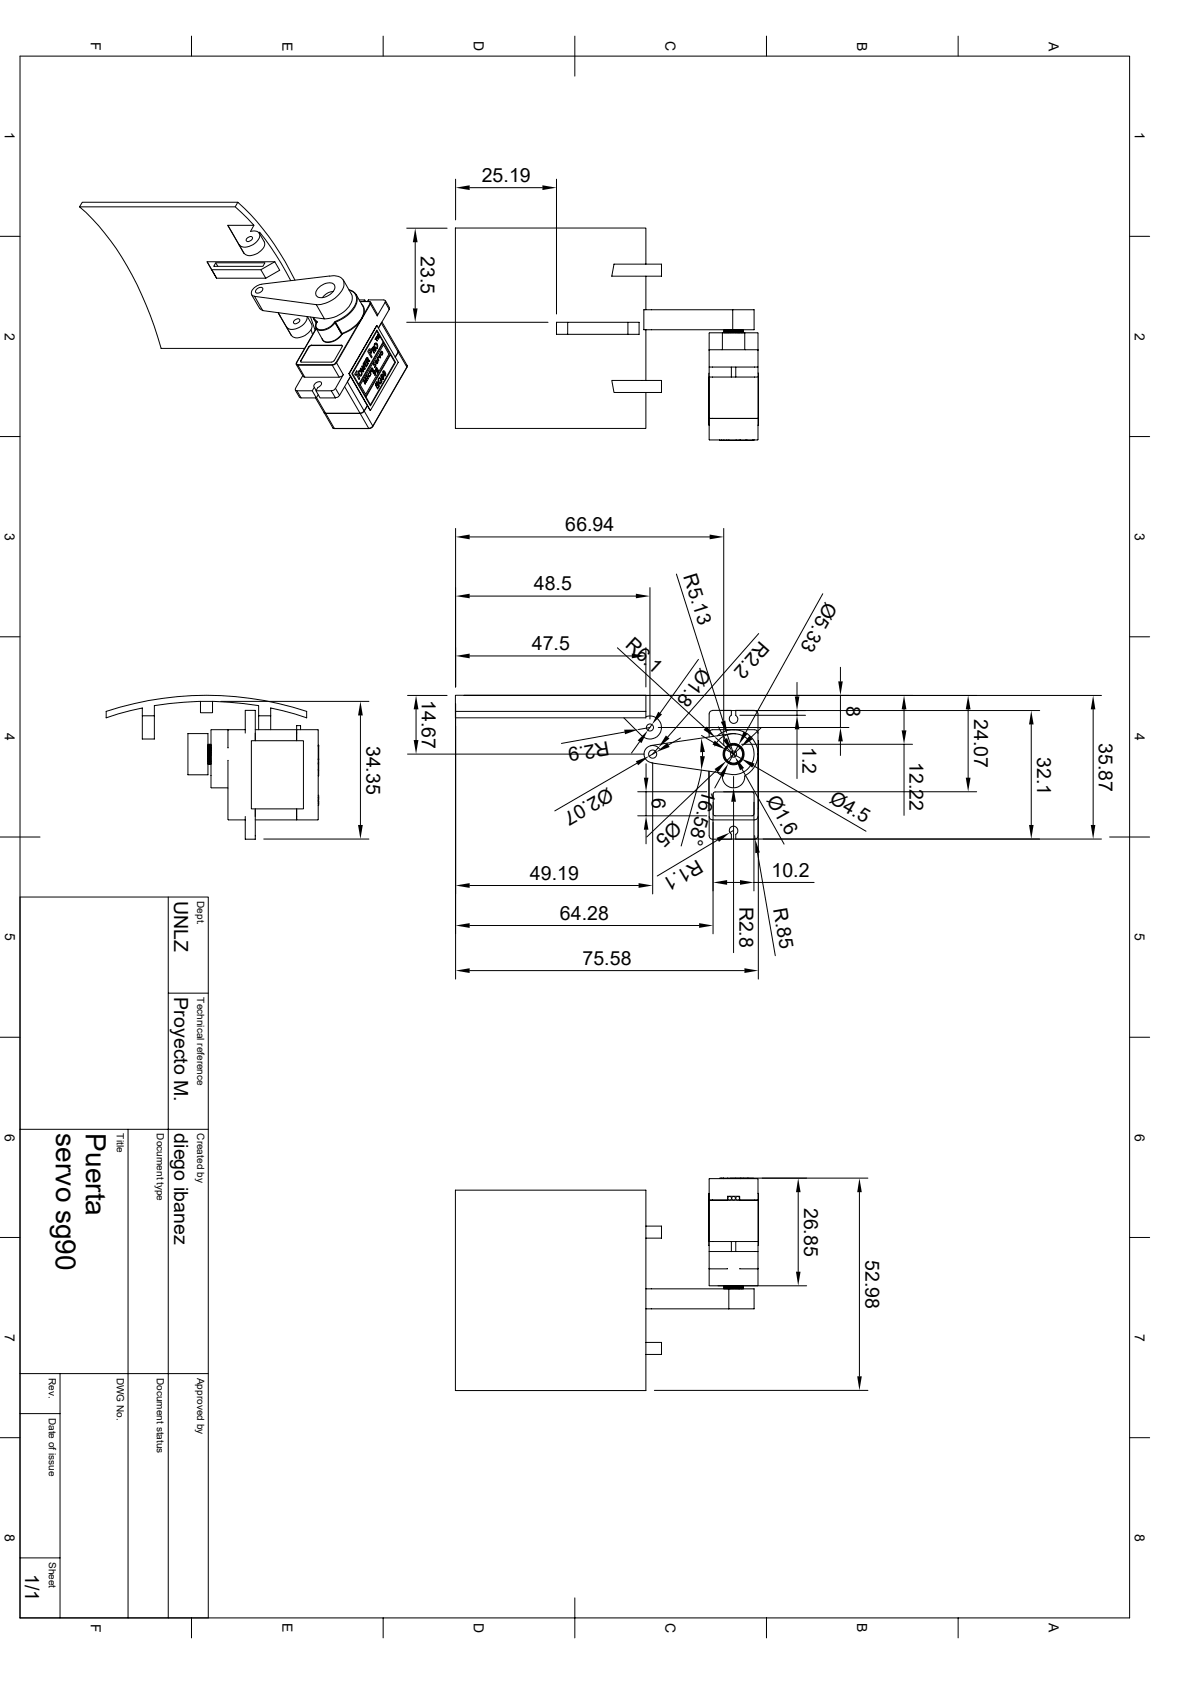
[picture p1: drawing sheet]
<svg xmlns="http://www.w3.org/2000/svg" width="297mm" height="420mm" viewBox="0 0 297 420" stroke-linecap="round" stroke-linejoin="round" font-family="sans-serif">
<g fill="none" stroke="#000" stroke-width=".25">
<path d="M5 14h276.9v390h-276.9zM47.8 9v5M95.6 9v5M143.5 9v10M191.3 9v5M239.1 9v5M0 59h5M19.9 51.6l.6-1.1h38.9l-.7 1.1M19.9 51.6h38.8l4.7 4.7h-6.5l1 1.7M19.9 51.6a63.6 63.6 0 0 1 16.5 24.5 88 88 0 0 1 3.8 10.9h35.8M56.9 56.3l4 7-1.2-2.2a2.29 2.29 0 0 0 3 .2 3.1 3.1 0 0 0 2.1-2.9l-.6-.6-.8-.1-.9 .1 .9-1.5M59.4 50.5a62.3 62.3 0 0 1 14.2 19.4"/>
<path d="M61.8 59.4l.7-.3h.4a.83 .83 0 0 1-.1 .9 .83 .83 0 0 1-.8 .3l-.4-.1-.2-.2zM64.7 58.2l.1-.2 2.8 3.7 2.5 4 2.5 4.4M64.7 58.3l1.3 2.1a2.19 2.19 0 0 1-1.3 2.5 2.73 2.73 0 0 1-3.7 .3M101.5 57h10.1M113.7 44.7v10.2M117.2 46.9h18.2M138.9 44.7v33.7M281.9 59h5M51.7 65.4l1.1 2h12.3l3.5-2M53.8 65.6l.6 .9M53.8 65.6h12.3l-.5 .9h-12.3zM54.1 69.5h12.2"/>
<path d="M62.8 73.6l2.1 3.5M63.5 74l15.5 2.1 2 3.5-15.4-2zM64.1 72.2a.92 .92 0 0 1 1.5-.1 1.22 1.22 0 0 1-1.8 .9zM64.9 77l.7 .5M65.3 71l17-2a2.8 2.8 0 0 1 3.5 1.4 4.9 4.9 0 0 1-2.7 4.4l-1.8 .9-2.3 .4M65.3 71a2.7 2.7 0 0 0-2.6 2.4 .75 .75 0 0 0 .8 .6M68.6 65.4h-16.9l2.4 4.1-1.3-2.1M68.6 65.4l1.2 2.1-3.5 2-1.2-2.1M69.4 78.1l3.3 5.7zM76.6 79a3.6 3.6 0 0 1-3.2 3.2h-1.2l-.7-.5M76.7 79l1.1 1.9a2.19 2.19 0 0 1-1.3 2.6 2.73 2.73 0 0 1-3.7 .3M77.5 79.2l1.2 3.3"/>
<path d="M78.1 79.2l.8 1.5M78.3 79.2l.8 1.1M78.3 79.7l.8 .7M79.3 72.1a3.3 3.3 0 0 1 4-1.1 1.75 1.75 0 0 1-.9 2.5 2.92 2.92 0 0 1-3.3 .5l-.3-.8zM83.2 72.8a3.6 3.6 0 0 0-2.7 1.5M85.7 69.9l2 3.5a3.5 3.5 0 0 1-1.4 4.1 8 8 0 0 1-5.3 2.1M87.1 72.3l1.1 .5 .7 .8M87.1 72.4a2.49 2.49 0 0 1 1.3 4.1 10.6 10.6 0 0 1-4.7 3.8v.1M88.9 73.6l1.8 3.1v1.7M88.9 73.6a4.1 4.1 0 0 1-1.6 4.6l-1.7 1.3-1.9 .9M89.6 74.9h1.4l-.2 .4M89.9 75.3h2.2"/>
<path d="M89.9 75.3h2.1M90.3 79.5l-.2 .2a9.8 9.8 0 0 1-4.7 3.6M90.3 75.9a2.32 2.32 0 0 1 .5 2.5h-.1M90.3 79.5h.1M90.3 79.5l-.7 1.1M90.3 79.5v.1M90.3 79.5l-.8 1.1M90.7 78.4l-.4 1.1M90.8 78.4l-.5 1.1M90.8 78.4h.1M91 78.5l-.7 1M91 74.9l.3 .4"/>
<path d="M91.7 75.3l.2-.4h3.9l.3 .2v.4M92 75.3l.4 .1-.1 .4-1.5 2.6M92.1 75.3h-.1M92.1 75.3l.4 .2M92.5 75.5l1.7 3-.1 .4M92.5 75.5v.4h-.2M94.1 78.9l2-3.4 1.1 1.8-2.8 4.6 .8-1.3 6.4 11.1M94.1 78.9l-1.6-3-8.5 14.7 1.7 3M96.2 75.1l1 1.7M97.2 76.8l-.1 .5M103.6 60.5v16.5M153.2 66h11.9v3h-12.4z"/>
<path d="M160.7 77.3h22.2v5h-22.2zM161.2 69v8.3M161.2 66v-9.1h-47.5v50.1h47.5v-9M182.9 77.3h5.3v5h-5.3M73.4 80.1a.85 .85 0 0 1 1.4-.2 .95 .95 0 0 1-.6 .8 .95 .95 0 0 1-1-.2zM73.7 97.4l1 1.7M73.8 97l-.1 .4 .4 .2M74 91l.4 .2M74 90.6h.1M74 90.6v.4l1.7 3.1h.4M74.1 90.6l-.1 .3 .4 .2M74.1 97.6h3.8l1.1 1.8h-3.9"/>
<path d="M74.1 97.6l1 1.8M74.3 91.2h8.6l1.8 3h-8.6zM74.3 91.1v.1M74.8 99.1l.3 .2M75.1 90.1l-.1 .2 .3 .1h7.5l.6-.3M75.1 90.1h.1M75.1 90.1v.2M75.6 93.8l-1.9 3.2M77.1 86.6l-2 3.5M77.6 82.3l.4 1.3M77.7 86.2l-.6 .3M77.7 86.3l-.6 .3"/>
<path d="M77.7 86.3h7.6M78.5 96.7a1.06 1.06 0 0 1 1.2-1.4l.4 .1 .1 .6-.8 .7M78.7 99.4l2.2 3.6M78.9 97.6h3.8l1 1.8h-3.8zM78.9 97.5l-.5-.8-.5 .9M78.9 82l1.6 2.8M78.9 82l-4.9 8.6M79 82l-5 8.6M79 99.3l2.3 3.9M79 80.5h.1M79.1 80.4l-.4 .8 .2 .8M79.1 80.4h.1"/>
<path d="M79.1 80.3h.1M79.1 80.5a1.22 1.22 0 0 0 0 1.5 1.22 1.22 0 0 0 1.5 .3 4.4 4.4 0 0 0 2.8-1.8M79.1 80.4v.1M79.3 96.7l-.4 .9M79.4 98.6l-.4 .8M83.5 80.4h.2M83.7 80.5l1.6 2.9zM83.7 80.3l-.1 .2a3.8 3.8 0 0 1-4.3 1.8l-.4-.3M83.7 97l-.4 .4-.6 .2M83.7 80.4l1.7 2.9M83.7 97l1.1 1.7M83.8 90.6l-.7 .5h-8.8"/>
<path d="M83.9 90.6a.91 .91 0 0 1-1 .5M84.8 98.7l2.7-4.7-.8 1.3 4.2 7.3M84.8 98.7l-.5 .4-.6 .2M85.2 86.2l.2 .1v.2M85.2 86.2l-7.5 .1M85.2 86.2l.1 .1M85.3 86.3l.1 .1M85.3 83.5a3.8 3.8 0 0 1-4.5 1.7l-.4-.7M85.4 83.5l-.1-.1a4 4 0 0 1-4.4 1.8l-.3-.4M85.4 83.3v.1M85.4 83.4v.1M85.4 86.5l-2 3.6"/>
<path d="M85.7 93.6l-.4 .4-.6 .1M85.7 93.6l-2 3.4M86 96.6l3.9 6.6M87.1 93.3l5.4 9.2-5.3-9.2M89 92.5l.2 .3-.2 .3 .8 1.3-.2 .4-.7-1.4-.2 .3-.2-.3zM89.5 80.6h.1M89.5 80.6a9.6 9.6 0 0 1-4.1 2.8M89.6 80.6l-5.7 10h.1M89.6 80.6h.1M89.6 92.6h.1M89.6 80.6l.1 .1M89.7 92.5a.66 .66 0 0 1 .6 .3 .66 .66 0 0 1 0 .7v.1a.39 .39 0 0 1-.6 .3 .39 .39 0 0 1-.2-.6z"/>
<path d="M89.7 92.7l.2-.1 .2 .2 .1 .5a.3 .3 0 0 1-.4 .4 .3 .3 0 0 1-.1-.5zM90.4 91.6l.7 .7v-.2l-.4-1.4 .3 1.3M90.4 91.6l.4 1.1-.1 .2-.8-.8 .1-.2 .6 .7M90.4 91.6h.1M90.6 92.6h.1M91 92l-.6-.7 .2 1.3M91 92h.1M91.1 90l-.1 .6 .1 .3 .3-.4-.2 .5 .2 .4 .3-.5 .1 .1-.4 .7-.6-1.1zM91.2 94.1l.5 .9v.1l-.5-.7 .3 1-.7-.4 .4 .8-.1 .2-.4-1 .1-.2 .5 .5-.2-1zM91.5 94l.1-.1 .4 .6-.1 .2zM91.5 89.4a.32 .32 0 0 1 .4 .1 .32 .32 0 0 1 0 .4l.4 .2-.2 .2-.3-.2 .1 .8-.7-1.1zM91.5 89.5l.3 .2-.2 .4-.2-.3z"/>
<path d="M91.9 89.9h.1M91.9 93.2l.2 .1-.2 .3a.21 .21 0 0 0 .2 .3 .21 .21 0 0 0 .2-.2l.1 .1a.27 .27 0 0 1-.3 .3 .27 .27 0 0 1-.2-.3zM92.1 87.2l.3-.1 .3 .5-.2 .9 .4 .6-.2 .3-.9-1.6zM92.2 87.4l.3 .4-.1 .5-.4-.6zM92.4 92.5l.1 1.1-.3-.7v-.1l.1 .1zM92.7 91.9h.3l.1 .6a.35 .35 0 0 1-.5 .2 .35 .35 0 0 1 0-.5zM92.8 92l.2 .3a.23 .23 0 0 1-.1 .4 .23 .23 0 0 1-.2-.3zM93 86.7a.31 .31 0 0 1 .4 .1 .31 .31 0 0 1 0 .4l.4 .3-.1 .2-.2-.3-.2 .1 .1 .7-.6-1zM93 86.9l.3 .1-.2 .5-.2-.4zM93.3 90.4l.1 .1-.2 .2a.22 .22 0 0 0 .2 .3 .22 .22 0 0 0 .2-.2l.2 .5-.3 .5 .2-.4a.24 .24 0 0 0-.1-.4 .24 .24 0 0 0-.3 .2l-.2-.1zM93.3 92.5h.2l.2 .5-.1 .8v-.8a.29 .29 0 0 1-.4 .3 .29 .29 0 0 1-.1-.5zM93.4 87.2h.1"/>
<path d="M93.5 85.9h.1M93.6 85.9h.2l.2 .2 .1 .5a.29 .29 0 0 1-.3 .3 .29 .29 0 0 1-.2-.4zM93.7 85.6h.2l.3 .5v.7a.39 .39 0 0 1-.4 .4 .39 .39 0 0 1-.4-.5v-.6zM93.9 89.9l.3 .1-.3 .6h.2l.1-.3 .1 .2a.34 .34 0 0 1-.5 .2 .34 .34 0 0 1 0-.5zM93.9 92.1l.3 .3-.1 .3-.2-.2zM93.9 90l.2 .1-.2 .4zM93.9 84.2v.3l.2 .7-.3-.6-.2 .1zM94 91.7l.4 .8-.2 .7v-.7a.29 .29 0 0 1-.3 .3 .29 .29 0 0 1-.2-.4zM94 95.3l.3 .4a.28 .28 0 0 0-.4 .1 .28 .28 0 0 0 .1 .4l.1-.1a.37 .37 0 0 1 .5-.1 .37 .37 0 0 1 0 .6l-.3 .6-.3-.4h.3l.2-.2v-.4h-.2a.36 .36 0 0 1-.6 .1 .36 .36 0 0 1 .1-.6zM94.1 81.3l-7 12 7-12 5.3 9.2-6.9 12M94.1 82.7l1.5 2.7-6.1 10.6-1.5-2.7zM94.1 82.4l4.6 8.1-6.2 10.8-4.7-8z"/>
<path d="M94.3 89.1l.2 1.1-.4-.7 .1-.1 .1 .1zM94.4 83.4l.4 .7-.1 .1-.3-.6 .2 .9-.5-.4 .3 .7-.4-.7 .1-.2 .4 .4zM94.7 94.1l.2 .5a.34 .34 0 0 0-.5 .1 .34 .34 0 0 0 .1 .5l.1 .1a.3 .3 0 0 0 .3 .3 .3 .3 0 0 0 .3-.3 .3 .3 0 0 0-.3-.3l.3-.5 .2 .7h-.2l-.1 .6-.4 .1-.3-.6v-.5zM94.8 88.3l.1 1.1-.5-.4 .1-.1 .4 .3zM95.1 87.9l.2-.1 .2 .4a.21 .21 0 0 1-.2 .3 .21 .21 0 0 1-.2-.2zM95.1 87.7l.3 .1 .1 .6a.3 .3 0 0 1-.4 .3 .3 .3 0 0 1-.1-.5zM95.2 93.6l.3 .4a.2 .2 0 0 1-.3 0 .2 .2 0 0 1 0-.3zM95.2 93.5l.2-.1 .4 .6-.2 .8-.2-.1 .1-.3 .2 .2-.2-.6v.1a.27 .27 0 0 1-.4 .2 .27 .27 0 0 1-.1-.4zM95.3 80.4l6.3 10.8M95.6 92.7a.37 .37 0 0 1 .4 0 .37 .37 0 0 1 .2 .4l.1 .5a.26 .26 0 0 1-.2 .3 .26 .26 0 0 1-.3-.3l-.3-.4zM95.7 92.8l.4 .5 .1 .4-.4-.3zM95.7 86.1l1.4 2.3-5.8 10.1-1.4-2.4z"/>
<path d="M95.7 85.5l1.7 2.9-6.1 10.6-1.7-2.9zM97.5 88.6l1.1 1.9-6.1 10.6-1.1-2zM99.4 87.5v.4M99.4 87.9l-.8 1.3M101.5 80.5h35.3M101.6 91.7l-8.6 14.7-2.1-3.8M101.6 91.2l-.1 .5M101.6 91.7h.1M101.6 91.2v.5l-8.8 15-.6 .3h-8.8l-.3-.2M141.7 80.5v3h-2.8v-3h20.6v3h-2.8v-3M141.7 83.5h15M152.7 95h12.4v3h-11.9z"/>
<path d="M161.2 82.3v12.7M177 87.5v6.6M177 91.7h5.5v2.4h-5.5M177 94.1v10.4h12.2v-10.4M177 93.2v13M177.1 87.3h12M177.1 87.3h.1M177.1 87.4l-.1 .1M180.4 83.1h8.7l.1 4.4M180.4 83.1l-3.4 .1v4.3M180.4 83.1l-.2 4.2M180.6 82.3v.8z"/>
<path d="M180.7 82.3v.8zM180.8 82.3v.8zM180.9 82.3v.8M181 82.3v.8M181.1 82.3v.8M181.2 82.3v.8M181.4 82.3v.8M181.5 82.3v.8M181.6 82.3v.8M181.7 82.3v.8M181.9 82.3v.8M182 82.3v.8"/>
<path d="M182.2 82.3v.8M182.4 82.3v.8M182.5 82.3v.8M182.5 94.1h1.1M182.5 91.7h1.1M182.6 82.3v.8M182.7 82.3v.8M182.8 82.3v.8M182.9 82.3v.8M183 82.3v.8M183.1 82.3v.8M183.2 82.3v.8"/>
<path d="M183.3 82.3v.8M183.5 82.3v.8M183.6 82.3v.8M183.7 82.3v.8M183.8 82.3v.8M183.9 82.3v.8M184 82.3v.8M184.1 82.3v.8M184.2 82.3v.8M184.4 82.3v.8M184.5 82.3v.8M184.6 82.3v.8"/>
<path d="M184.8 82.3v.8M184.9 82.3v.8M185 82.3v.8M185.1 82.3v.8M185.2 82.3v.8M185.3 82.3v.8M185.4 82.3v.8zM185.5 82.3v.8zM185.8 83.1l.1 4.1M185.9 87.2l.1 .1M189.1 87.4l.1 .1M189.1 87.3h.1"/>
<path d="M189.2 87.5v4.2h-5.6v2.4h5.6v-2.4M189.2 93.2h.1v13h-.1M0 109h5M80.9 103l2.2 3.8M80.9 103l.4 .2M81.3 103.2l2.1 3.8h8.6M81.3 103.2h8.6M83.1 106.8l.4 .2M89.9 103.2l2.1 3.8M90.9 102.6l-.4 .4-.6 .2M91.7 101.3l-.8 1.3M92 106.9l.1 .1"/>
<path d="M93 106.4l-.4 .4-.6 .2M177 104.5h12.2v5.3l-12.1 .1zM179.6 109.9v.1v-.1M180.1 109.9l-.5 .1M180.7 109.9l-.6 .1M181.4 109.9v.1h-.7M181.9 109.9l-.5 .1M183.7 109.9v.1h-1.8M183.7 110h1.1M184.5 109.9v.1M184.8 109.9v.1h1.3M186.1 109.9l.3 .1"/>
<path d="M186.4 109.9v.1h1.4M187.8 109.9v.1l.3-.1M281.9 109h5M113.7 132v39.5M117.2 134.1h59.9M180.6 132v54.1M0 159h5M117.2 148.8h41.5M162.2 146.7v32.8M168.8 143.3l11.7 36.8M189.4 158.2l-22.7 25.8M205.4 148.3l-19.3 34.6"/>
<path d="M281.9 159h5M35.5 178.7h3M50 175.1v2.9h3v-2.9M55.1 175.1h37M64.6 178.7v3.5M64.6 178.7v-2.5a79 79 0 0 0-26.1 0v8.3h-3v-7.7l-6 1.5-3 .9v-1.6a79.8 79.8 0 0 1 50 0v1.6l-2.9-.9-6-1.5v1.9M64.6 178.7h3M67.6 178.7v3.5M90 178.6v27.4M101.7 173.7h9.9M103.8 177.1v7.7M113.7 177.6h47.5v1.6h-47.5z"/>
<path d="M113.7 177.6v-4h47.5v4M113.7 175.7v68.8M115.8 173.7h159.1M117.2 163.8h40.5M154.1 161.8l21.9 20M161.2 161.7v9.8M161.2 178.9a2.87 2.87 0 0 1 3.8 3.4 2.87 2.87 0 0 1-4.8 1.4l-4.5-4.5M174.3 164.6l-9.5 13.5M179.9 177.4h79.6M183.6 178.6a1.1 1.1 0 0 1 .2 1.7 1.1 1.1 0 0 1-1.6-.1 1.1 1.1 0 0 1 .3-1.6v-1.2h-4.7l-.6 .3-.2 .6v5.7M183.6 177.4v1.2M184.7 178.6h16.3"/>
<path d="M188.3 177.4l.6 .3 .3 .6v4.7M198.9 170.4v3.5M198.9 177.4v1.2M209.8 166.6v3.5M209.8 173.7v8M225.6 177.1v5.3M241.6 177.1v17.1M272.8 177.1v28.9M46.9 183.2h5v10.3h-5zM51.9 189.7h.8M51.9 186.2h.8M51.9 186.1h.8"/>
<path d="M51.9 186.7h.8M51.9 189.9h.8M51.9 188.9h.8M51.9 189h.8M51.9 189.1h.8M51.9 189.2h.8M51.9 189.4h.8M51.9 189.6h.8M51.9 189.8h.8M51.9 190h.8M51.9 190.2h.8M51.9 190.3h.8"/>
<path d="M51.9 190.4h.8M51.9 186.3h.8M51.9 186.4h.8M51.9 186.6h.8M51.9 186.9h.8M51.9 187h.8M51.9 187.1h.8M51.9 187.2h.8M51.9 187.4h.8M51.9 187.5h.8M51.9 187.7h.8M51.9 187.9h.8"/>
<path d="M51.9 188h.8M51.9 188.2h.8M51.9 188.7h.8M51.9 188.4h.8M51.9 188.3h.8M51.9 188.6h.8M51.9 187.8h.8M51.9 187.6h.8M51.9 189.5h.8M51.9 188.8h.8M51.9 190.5h.8zM51.9 190.7h.8z"/>
<path d="M51.9 185.8h.8zM51.9 185.9h.8zM51.9 186h.8zM51.9 190.8h.8M51.9 190.6h.8M51.9 190.7h.8M56.9 189.9v14.7M57 182.2l-.1 .1v4.4M57 182.2l-4.3 .1v14.3l4.2 .2M57 182.2h4.2M61.2 183v-5.6h2.5v7.6v-2M62.7 185h13v17h-13z"/>
<path d="M63.7 182.2h10.3v2.8v-2.8l5.4 .1v22.3l-5.4 .1v-2.7v2.7h-10.3M74 182.2v-1h1v1M79.4 198.6l.1 .5M79.4 199.3h.1l-.1 .4M79.4 199.1l.1 .2M79.4 199.9l.1 .3M79.4 186.4h.1v3.1h-.1M79.4 186.1l.1 .3M79.4 189.7h.1M79.4 186.2h.1M79.4 190.5h.1M79.4 190.8h.1v1.4h-.1"/>
<path d="M79.4 192.3h.1v1.4h-.1M79.5 189.5v.2M79.5 189.7v.9h-.1M101.7 188.3h59.1M155.9 182.8l-15.8 2.8M159 190.6l-20.5 11.9M159.2 197.7h17.2M159.6 185.2l-2 2.8M161.2 190.7v3.5M161.2 197.7v6M162.2 181.7l-2.9 .5M162.4 186.2l1.2 .1 1 .6"/>
<path d="M162.6 186.1l19.3-2.8a5.1 5.1 0 0 1 6.3 4.5 5.1 5.1 0 0 1-5.3 5.6l-20.3-2.9M162.6 186.2a2.13 2.13 0 0 0-1.9 2.1 2.13 2.13 0 0 0 1.9 2.1M162.7 180.9l-1 1.5M162.9 190.4v32.8M163.8 187.8l-1.8 1M164.3 181.7h47.6M164.3 186.6l-1.4 1.7M169.8 184.3l-3 1.7M175 192.3l-.7 3.4-4.3 15.5M175.1 183.6l3 1.8M175.3 187.8v1M176.9 192.6l.1 9.4"/>
<path d="M177 192.6v16.1l.2 .6 .6 .2h97.1M177 183l.2-.5 .6-.3h10.5l.6 .3 .3 .5M178.7 192.4l-17.3 16.6M179.1 183.7a6.1 6.1 0 0 1 9 1.1 6.1 6.1 0 0 1-2.2 8.9M179.1 192.9l1.2 .8M179.3 181.5l1.7 3M180.1 193.7l-1.7 3.1M180.3 193.7a2.82 2.82 0 0 0 2.7 3 2.82 2.82 0 0 0 2.9-2.9M180.6 197.7h63.2M180.7 188.1v.1M180.7 188.4v.1M180.7 188.6v.3"/>
<path d="M180.7 189l.1 .2M180.8 187.7h.1M180.8 188.9h.1M180.8 189.2l.1 .2M180.9 187.2l-.2 1.5M180.9 189.4l.1 .2M181 187l-.1 .2M181.1 189.6l.1 .2M181.1 187.2l3.9 2.2M181.2 186.8l-.1 .2M181.2 186.8h.1M181.2 189.9l.2 .1"/>
<path d="M181.4 190l.1 .2M181.5 182.2v.1M181.5 186.4l-.3 .3M181.5 183.4l1.6 4.9-4.5-4.1M181.6 190.2h.1M181.6 190.2l.2 .1M181.6 186.4h.1M181.7 186.3l-.1 .1M181.8 190.4l.1 .1M181.8 186.3h-.1M181.9 186.1l-.1 .1M181.9 190.4l.1 .1"/>
<path d="M182 186.1l-.1 .1M182 190.5h.2M182.2 186.1h.1M182.2 186l-.2 .1M182.2 190.6l.2 .1M182.4 185.9l-.2 .1M182.5 190.6h.1M182.5 190.7h.3M182.7 185.9h.1M182.7 185.9l-.2 .1M182.7 187.6l.8 1.4M182.8 190.8h.1"/>
<path d="M182.9 182.2h.1M182.9 185.9h.1M182.9 185.8l-.1 .1M182.9 190.7h.1M183 185.8l.1 .2 .1-.2M183 190.8h.2M183.1 193.9v2.8M183.2 185.9h.1M183.2 190.7h.1M183.3 182.2h.1M183.3 185.8l.2 .1M183.3 190.8h.2"/>
<path d="M183.4 185.9h.1M183.4 190.7h.3M183.5 185.9h.2M183.6 183.2a5.1 5.1 0 0 0-5.2 3.1M183.7 186h.1M183.7 190.6h.1M183.8 185.9l.1 .1M183.9 186.1h.1M183.9 190.6l-.1 .1M184 186l.2 .1M184.1 186.1l.1 .1M184.2 190.5h-.3"/>
<path d="M184.2 186.1l.2 .1M184.2 190.4l-.1 .1M184.4 186.3h.1M184.4 186l-2.6 4.6M184.4 190.4l-.2 .1M184.4 186.3l.2 .1M184.6 186.4l.2 .2M184.6 190.2l-.2 .1M184.7 182.2v.1M184.8 186.6h.1M184.8 190.1l-.2 .1M184.8 190h.1"/>
<path d="M184.9 186.6l.1 .1M184.9 186.6l-3.6 3.4M185 186.8h.1M185 189.9h-.2l.1 .1M185 189.8h.1M185 186.8l.1 .1M185.1 186.9v.1M185.1 185.8h42.7M185.1 189.7l-.1 .1M185.1 189.6v.1M185.2 187l.1 .2M185.2 187.2h.1"/>
<path d="M185.2 192.1l10.5 18.7M185.3 189.4l-.1 .2M185.3 189.4h-.1M185.3 187.2l.1 .2M185.3 187.4v.1M185.3 189.1v.1M185.4 187.5l.1 .2M185.4 189.2l-.1 .2M185.4 187.7h.1M185.5 187.9v.1M185.5 187.7v.2M185.5 189l-.1 .1"/>
<path d="M185.5 188.6v.1M185.5 188.1v.1M185.5 188v.7M185.5 188.7l-.1 .2M185.5 188.4v.1M186 193.7l-.1 .1M188 191.2l28.2 16.4M189.1 186.7h.1M189.1 189.9h.1M189.2 183v25.7l-.3 .6-.6 .2h.2l-.2-.8M189.2 188.1v.1M189.2 188.4v.1"/>
<path d="M189.2 185h.1v17h-.1M189.3 187.1v57.4M189.9 181.7l-2.5 2.4M198.9 182.1v12.3M209.8 185.1v3.5M225.6 185.8v17.8M257.4 180.9v25.1M0 209h10M56.9 204.6l4.3 .1M63.7 202v7.5h-2.5v-5.6M65.8 209.5h26.3M79.4 200.5h.1l-.1 .6"/>
<path d="M79.4 200.2l.1 .3M159.2 203.7h17.2M161.2 207.2v3.5M177 203.9l.2 .6 .6 .2h10.5l.6-.2 .3-.6M178 200.3v32.9M179.2 209.7l-15.2 9M182.5 208.3v1.3M182.6 208.3a1.1 1.1 0 0 1-.3-1.6 1.1 1.1 0 0 1 1.7 0 1.1 1.1 0 0 1-.4 1.7v1.2M183.1 200.2v37.7M183.1 207.3l-.9 .6M188.2 203.2l-.2 .4-.3 .1-9.6-.1-.1-.4 .1-5.3 9.6-.2 .4 .3 .1 24.5M189.1 212.9l4.4 25.7"/>
<path d="M276.9 209h10M5 224h47v180M42 224v180M117.2 231.1h57.3M117.2 221.1h42.2M181.5 220.3h3.2M188.2 220.3h15M0 259h5M42 248h10M117.2 242.4h68.6M281.9 259h5M5 282h47"/>
<path d="M32 282v122M113.7 297.2h47.5v50h-47.5zM177 298v13M177.1 294.3h12l.1 5.4h-4.6v-1h-3v1h-4.6zM177.8 299.7h-.8v10.3M177.8 299.7h11.4v10.3M179.6 294.3v-.1l.2 .1M179.8 294.2h.3M180.1 294.2h.4M180.1 294.2v.1M180.5 294.2h1.2M180.5 294.2v.1"/>
<path d="M180.6 294.2v.1M181.7 294.2h1.9v.1M181.7 294.2v.1M182.2 294.2h34.4M183.6 294.2h1.4v.1M184.8 294.2v.1M186.7 294.2h1.4v.1M186.7 294.2h-1.1v.1M186.7 294.2v.1M189.2 298h.1v13h-.1M199.2 297.7v19.8M214.5 297.7v46"/>
<path d="M0 309h5M161.2 306.2h3.9v3h-3.9M177 316.7l.1 4.4h12l.1-4.4M177 312.5h5.5M177 316.7l.1 .1M181.5 316.8h-4.4M182.5 310h1.1M182.5 312.5h1.1M182.5 312.5v-2.5h-5.5v6.7M184.7 316.8h4.4M189.1 316.8h.1M189.2 312.5h-5.6v-2.5h5.6v6.7"/>
<path d="M189.2 316.7l-.1 .1M281.9 309h5M161.2 335.2h3.9v3h-3.9M161.2 326.8h20.7M179.2 321.1h22.1M180.6 321.1v.7zM180.7 321.1v.7zM180.8 321.1v.7zM180.9 321.1v.7M181 321.1v.7M181.1 321.1v.7M181.2 321.1v.7"/>
<path d="M181.4 321.1v.7M181.5 321.1v.7M181.6 321.1v.7M181.7 321.1v.7M181.9 321.8h6.3v5h-6.3zM181.9 321.1v.7h-20.7M181.9 321.1v.7M182 321.1v.7M182.2 321.1v.7M182.4 321.1v.7M182.5 321.1v.7M182.6 321.1v.7"/>
<path d="M182.7 321.1v.7M182.8 321.1v.7M182.9 321.1v.7M183 321.1v.7M183.1 321.1v.7M183.2 321.1v.7M183.3 321.1v.7M183.5 321.1v.7M183.6 321.1v.7M183.7 321.1v.7M183.8 321.1v.7M183.9 321.1v.7"/>
<path d="M184 321.1v.7M184.1 321.1v.7M184.2 321.1v.7M184.4 321.1v.7M184.5 321.1v.7M184.6 321.1v.7M184.8 321.1v.7M184.9 321.1v.7M185 321.1v.7M185.1 321.1v.7M185.2 321.1v.7M185.3 321.1v.7"/>
<path d="M185.4 321.1v.7zM185.5 321.1v.7zM0 359h5M5 353h10M5 343h47M15 343v61M163.3 347.2h53.3M281.9 359h5M5 389h10M143.5 399v10M47.8 404v5M95.6 404v5"/>
<path d="M191.3 404v5M239.1 404v5"/>
<circle cx="91.4" cy="93.8" r=".09"/>
<circle cx="93.3" cy="92.9" r=".22"/>
<circle cx="162.2" cy="181.7" r=".88"/>
<circle cx="162.9" cy="188.3" r="1.02"/>
<circle cx="183.1" cy="188.3" r=".77"/>
<circle cx="183.1" cy="188.3" r="2.51"/>
<circle cx="183.1" cy="188.3" r="2.24"/>
<circle cx="183.1" cy="188.3" r="2.64"/>
<circle cx="182.1" cy="299.2" r=".47"/>
<circle cx="183.1" cy="299.2" r=".47"/>
<circle cx="184.1" cy="299.2" r=".47"/>
</g>
<g fill="#000">
<path d="M113.7 46.9l3.5-.6v1.2zM135.4 46.3l3.5 .6-3.5 .6zM103.6 57l.6 3.5h-1.2zM103 77h1.2l-.6 3.5zM113.7 134.1l3.5-.6v1.2zM177.1 133.5l3.5 .6-3.5 .6zM113.7 148.8l3.5-.5v1.1zM158.7 148.3l3.5 .5-3.5 .6zM90 175.1l.6 3.5h-1.2zM103.8 173.7l.6 3.4h-1.1zM113.7 163.8l3.5-.6v1.2zM157.7 163.2l3.5 .6-3.5 .6z"/>
<path d="M164.3 177.7l.9 .7-2.5 2.5zM179.9 180.3l1.1-.4 .5 3.5zM198.4 173.9h1.1l-.6 3.5zM209.2 170.1h1.2l-.6 3.6zM225.6 173.7l.6 3.4h-1.2zM241.6 173.7l.6 3.4h-1.2zM272.8 173.7l.6 3.4h-1.2zM103.3 184.8h1.1l-.6 3.5zM155.8 182.2h3.5l-3.3 1.1zM158.7 190.1l3.3-1.3-2.7 2.3zM159.2 184.9l2.5-2.5-1.6 3.1zM160.7 194.2h1.1l-.6 3.5z"/>
<path d="M166.2 183.6l.9 .8-2.8 2.2zM163.8 187.8l2.7-2.3 .6 1zM175 184.3l.9 3.4-1.1 .1zM174.8 188.8h1.1l-.9 3.5zM176.4 181.4l2.2 2.8-3-2zM178.4 184.9l2.7 2.3-3.3-1.3zM178.4 192l2.9-2-2.1 2.9zM181.8 190.6l-1.2 3.4-1-.6zM180.5 184.8l1-.5 1.2 3.3zM183.5 189l2.2 2.8-1 .5zM185.6 182.6l1 .6-2.2 2.8zM187 183.7l.8 .9-2.9 2z"/>
<path d="M185 189.4l3.3 1.3-.6 1zM198.9 178.6l.6 3.5h-1.1zM209.8 181.7l.6 3.4h-1.2zM225 182.4h1.2l-.6 3.4zM241 194.2h1.2l-.6 3.5zM257.4 177.4l.6 3.5h-1.2zM89.4 206h1.2l-.6 3.5zM161.2 203.7l.6 3.5h-1.1zM178.9 209.2l3.3-1.3-2.7 2.3zM178 220.3l3.5-.5v1.1zM183.1 196.7l.6 3.5h-1.2zM184.7 219.8l3.5 .5-3.5 .6z"/>
<path d="M188.5 209.5l1.2 3.4-1.2 .1zM256.8 206h1.2l-.6 3.5zM272.2 206h1.2l-.6 3.5zM113.7 231.1l3.5-.6v1.2zM113.7 221.1l3.5-.6v1.2zM159.4 220.5l3.5 .6-3.5 .6zM174.5 230.5l3.5 .6-3.5 .6zM113.7 242.4l3.5-.6v1.2zM185.8 241.8l3.5 .6-3.5 .6zM199.2 294.2l.6 3.5h-1.1zM214.5 294.2l.6 3.5h-1.1zM198.7 317.5h1.1l-.6 3.6z"/>
<path d="M214 343.7h1.1l-.6 3.5z"/>
</g>
<g font-size="7">
<text x="14" y="283" transform="rotate(90 14 283)">servo sg90</text>
<text x="21.5" y="283" transform="rotate(90 21.5 283)">Puerta</text>
</g>
<g font-size="4.9">
<text x="120.2" y="45.4">25.19</text>
<text x="105.1" y="64" transform="rotate(90 105.1 64)">23.5</text>
<text x="141.1" y="132.6">66.94</text>
<text x="170.5" y="143.9" transform="rotate(72 170.5 143.9)">R5.13</text>
<text x="133.3" y="147.4">48.5</text>
<text x="206.1" y="150" transform="rotate(119 206.1 150)">Ø5.3</text>
<text x="155.8" y="161.3" transform="rotate(42 155.8 161.3)">R6.1</text>
<text x="189.7" y="159.9" transform="rotate(131 189.7 159.9)">R2.2</text>
<text x="132.8" y="162.3">47.5</text>
<text x="174.9" y="166.5" transform="rotate(126 174.9 166.5)">Ø1.8</text>
<text x="105.3" y="174.7" transform="rotate(90 105.3 174.7)">14.67</text>
<text x="211.2" y="176.3" transform="rotate(90 211.2 176.3)">8</text>
<text x="243.1" y="179.6" transform="rotate(90 243.1 179.6)">24.07</text>
<text x="151.7" y="185" transform="rotate(170 151.7 185)">R2.9</text>
<text x="274.3" y="185.5" transform="rotate(90 274.3 185.5)">35.87</text>
<text x="91.4" y="186.2" transform="rotate(90 91.4 186.2)">34.35</text>
<text x="200.3" y="186.5" transform="rotate(90 200.3 186.5)">1.2</text>
<text x="227" y="190.2" transform="rotate(90 227 190.2)">12.22</text>
<text x="258.9" y="189.1" transform="rotate(90 258.9 189.1)">32.1</text>
<text x="151.8" y="196.6" transform="rotate(150 151.8 196.6)">Ø2.07</text>
<text x="175.5" y="196.9" transform="rotate(106 175.5 196.9)">16.58°</text>
<text x="162.7" y="199.3" transform="rotate(90 162.7 199.3)">6</text>
<text x="191.3" y="199.7" transform="rotate(61 191.3 199.7)">Ø1.6</text>
<text x="206.8" y="200.3" transform="rotate(30 206.8 200.3)">Ø4.5</text>
<text x="168.1" y="204.8" transform="rotate(136 168.1 204.8)">Ø5</text>
<text x="174.1" y="214.4" transform="rotate(149 174.1 214.4)">R1.1</text>
<text x="132.2" y="219.7">49.19</text>
<text x="192.6" y="218.9">10.2</text>
<text x="43.5" y="225" transform="rotate(90 43.5 225)">UNLZ</text>
<text x="184.5" y="226.4" transform="rotate(90 184.5 226.4)">R2.8</text>
<text x="193" y="227" transform="rotate(80 193 227)">R.85</text>
<text x="139.7" y="229.6">64.28</text>
<text x="145.4" y="240.9">75.58</text>
<text x="43.5" y="249" transform="rotate(90 43.5 249)">Proyecto M.</text>
<text x="43.5" y="283" transform="rotate(90 43.5 283)">diego ibanez</text>
<text x="200.7" y="301.5" transform="rotate(90 200.7 301.5)">26.85</text>
<text x="216" y="314.6" transform="rotate(90 216 314.6)">52.98</text>
<text x="6.3" y="393.1" transform="rotate(90 6.3 393.1)">1/1</text>
</g>
<g font-size="3.5">
<text x="22.6" y="10.5" transform="rotate(90 22.6 10.5)">F</text>
<text x="70.5" y="10.4" transform="rotate(90 70.5 10.4)">E</text>
<text x="118.3" y="10.2" transform="rotate(90 118.3 10.2)">D</text>
<text x="166.1" y="10.2" transform="rotate(90 166.1 10.2)">C</text>
<text x="214" y="10.4" transform="rotate(90 214 10.4)">B</text>
<text x="261.8" y="10.4" transform="rotate(90 261.8 10.4)">A</text>
<text x="1.2" y="33.1" transform="rotate(90 1.2 33.1)">1</text>
<text x="283.2" y="33.1" transform="rotate(90 283.2 33.1)">1</text>
<text x="1.2" y="83" transform="rotate(90 1.2 83)">2</text>
<text x="283.2" y="83.1" transform="rotate(90 283.2 83.1)">2</text>
<text x="1.2" y="133" transform="rotate(90 1.2 133)">3</text>
<text x="283.2" y="133" transform="rotate(90 283.2 133)">3</text>
<text x="1.2" y="183.1" transform="rotate(90 1.2 183.1)">4</text>
<text x="283.2" y="183.1" transform="rotate(90 283.2 183.1)">4</text>
<text x="1.3" y="233" transform="rotate(90 1.3 233)">5</text>
<text x="283.3" y="233" transform="rotate(90 283.3 233)">5</text>
<text x="1.2" y="283" transform="rotate(90 1.2 283)">6</text>
<text x="283.2" y="283" transform="rotate(90 283.2 283)">6</text>
<text x="1.2" y="333" transform="rotate(90 1.2 333)">7</text>
<text x="283.2" y="333" transform="rotate(90 283.2 333)">7</text>
<text x="1.2" y="383" transform="rotate(90 1.2 383)">8</text>
<text x="283.2" y="383" transform="rotate(90 283.2 383)">8</text>
<text x="22.6" y="405.4" transform="rotate(90 22.6 405.4)">F</text>
<text x="70.5" y="405.3" transform="rotate(90 70.5 405.3)">E</text>
<text x="118.3" y="405.2" transform="rotate(90 118.3 405.2)">D</text>
<text x="166.1" y="405.2" transform="rotate(90 166.1 405.2)">C</text>
<text x="214" y="405.3" transform="rotate(90 214 405.3)">B</text>
<text x="261.8" y="405.3" transform="rotate(90 261.8 405.3)">A</text>
</g>
<g font-size="2.5">
<text x="49.2" y="225" transform="rotate(90 49.2 225)">Dept.</text>
<text x="49.2" y="249" transform="rotate(90 49.2 249)">Technical reference</text>
<text x="29.2" y="283" transform="rotate(90 29.2 283)">Title</text>
<text x="39.2" y="283" transform="rotate(90 39.2 283)">Document type</text>
<text x="49.2" y="283" transform="rotate(90 49.2 283)">Created by</text>
<text x="12.2" y="344" transform="rotate(90 12.2 344)">Rev.</text>
<text x="29.2" y="344" transform="rotate(90 29.2 344)">DWG No.</text>
<text x="39.2" y="344" transform="rotate(90 39.2 344)">Document status</text>
<text x="49.2" y="344" transform="rotate(90 49.2 344)">Approved by</text>
<text x="12.2" y="354" transform="rotate(90 12.2 354)">Date of issue</text>
<text x="12.2" y="390" transform="rotate(90 12.2 390)">Sheet</text>
</g>
</svg>
